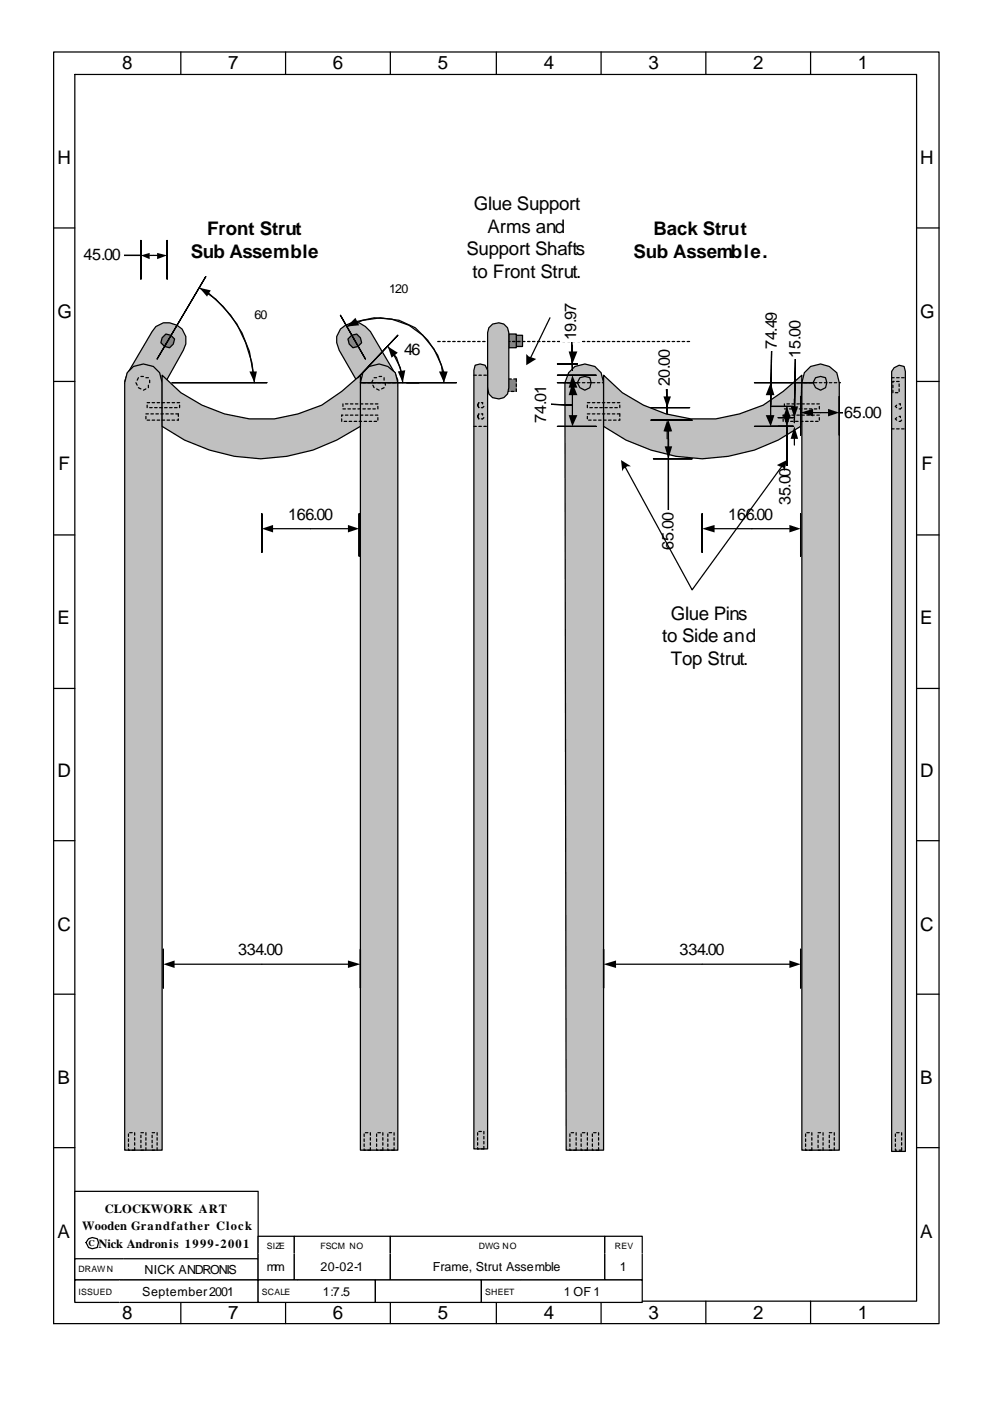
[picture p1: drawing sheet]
<svg xmlns="http://www.w3.org/2000/svg" width="210mm" height="297mm" viewBox="0 0 210 297" stroke-linecap="round" stroke-linejoin="round" font-family="sans-serif">
<g fill="#808080" stroke="#000" stroke-width=".26">
<path d="M109.5 71.1h1.4v2.4h-1.4z" fill-rule="evenodd"/>
<path d="M105.8 71.1h2.4v2.4h-2.4z" fill-rule="evenodd"/>
<path d="M107.9 70.8h1.6v2.9h-1.6z" fill-rule="evenodd"/>
</g>
<path d="M194.5 243.3h4.7z" fill="#fff"/>
<g fill="none" stroke="#000" stroke-width=".26">
<path d="M15.9 15.8h178.6v260.1h-178.6zM38.4 11v4.8M60.6 11v4.8M82.8 11v4.8M105.3 11v4.8M127.5 11v4.8M149.8 11v4.8M172 11v4.8M11.4 48.3h4.5M194.5 48.3h4.7M11.4 80.9h4.5M194.5 80.9h4.7"/>
<path d="M11.4 113.4h4.5M194.5 113.4h4.7M11.4 146h4.5M194.5 146h4.7M11.4 178.2h4.5M194.5 178.2h4.7M11.4 210.8h4.5M194.5 210.8h4.7M11.4 243.3h4.5M194.5 243.3h4.7M38.4 275.9v4.7M60.6 275.9v4.7"/>
<path d="M82.8 275.9v4.7M105.3 275.9v4.7M127.5 275.9v4.7M149.8 275.9v4.7M172 275.9v4.7"/>
</g>
<path d="M101.9 80.3h7.6v2.7h-7.6z" fill-rule="evenodd" fill="#808080"/>
<g fill="none" stroke="#000" stroke-width=".26">
<path d="M101.9 81.1v.6M101.9 82.2v.5M102.1 80.3h-.2v.3M102.1 83h.6M102.7 80.3h.5M103.2 83h.5M103.7 80.3h.5M104.2 83h.6M104.8 80.3h.5M105.3 83h.5M105.8 80.3h.6M106.4 83h.5"/>
<path d="M106.9 80.3h.5M107.4 83h.5M107.9 80.3h.6M108.5 83h.5M109 80.3h.5v.6M109.5 81.4v.5M109.5 82.5v.5"/>
</g>
<g fill="#c0c0c0" stroke="#000" stroke-width=".26">
<path d="M33.1 69.2a4 4 0 0 1 4.4-.3 4 4 0 0 1 1.9 4l-.5 1.4-5 9-1.1 1-1.3 .8h-1.6l-1.6-.5-1-.8-.8-2.9 .5-1.6 5.3-9z" fill-rule="evenodd"/>
<path d="M29.1 80.6l.8-.8 1.3 .3 .5 .8v1l-1 .8-1.1-.2-.5-.8z" fill-rule="evenodd"/>
</g>
<path d="M34.4 71.6l.8-.8 1 .3 .8 .8-.2 1-.8 .8-1.1-.2-.8-.8z" fill-rule="evenodd" fill="#808080" stroke="#000" stroke-width=".26"/>
<path d="M27 79a4 4 0 0 1 4.5-1.7 4 4 0 0 1 2.9 3.8v162.8h-7.9v-162.8z" fill-rule="evenodd" fill="#c0c0c0" stroke="#000" stroke-width=".26"/>
<path d="M29.9 79.8h.5M28.8 81.1l.3 .6M29.4 80.1l-.3 .5M29.4 82.2l.5 .3M31 80.1h.5M31 82.5l-.6 .2M31.5 81.7v.5M31.7 80.6v.5" fill="none" stroke="#000" stroke-width=".26"/>
<path d="M72.2 69.8l1.1-.8 1.3-.6h1.6l1.3 .8 1.1 1.1 5.3 9 .5 1.3-.3 1.6-.5 1.6-1.1 .8a3.7 3.7 0 0 1-5.5-1.6l-5-8.7-.6-1.6v-1.4z" fill-rule="evenodd" fill="#c0c0c0" stroke="#000" stroke-width=".26"/>
<path d="M79.6 80.1l1.1-.3 1.1 .8v1.1l-.6 .8h-1l-1.1-.6v-1z" fill-rule="evenodd" fill="#fff" stroke="#000" stroke-width=".26"/>
<path d="M73.8 71.9l.8-.8 1.1-.3 .8 .8 .2 1.1-.8 .8-1 .2-.8-.8z" fill-rule="evenodd" fill="#808080" stroke="#000" stroke-width=".26"/>
<path d="M77 79a4 4 0 0 1 4.5-1.7 4 4 0 0 1 2.9 3.8v162.8h-7.9v-162.8z" fill-rule="evenodd" fill="#c0c0c0" stroke="#000" stroke-width=".26"/>
<g fill="none" stroke="#000" stroke-width=".26">
<path d="M80.4 79.8h.6M75.9 81.1h.6M77 81.1h.5M78.1 81.1h.5M79.1 80.6l-.3 .5M79.1 81.7l.3 .5M79.1 81.1h.5M79.4 80.1h.5M79.9 82.5l.5 .2M80.2 81.1h.5M81.2 81.1h.6v.6M81.5 80.1v.5"/>
<path d="M81.5 82.2l-.5 .3M82.3 81.1h.5M83.3 81.1h.6M84.4 81.1h.3"/>
</g>
<path d="M34.4 79.6a28.7 28.7 0 0 0 33.9 6.3l4.2-2.9 4-3.4v10.8a37.8 37.8 0 0 1-21.2 6.9 37.9 37.9 0 0 1-20.9-6.9z" fill-rule="evenodd" fill="#c0c0c0" stroke="#000" stroke-width=".26"/>
<g fill="none" stroke="#000" stroke-width=".26">
<path d="M92.9 72.4h.5M93.9 72.4h.6M95 72.4h.5M96 72.4h.6M97.1 72.4h.5M98.2 72.4h.5M99.2 72.4h.5M100.3 72.4h.5M101.3 72.4h.6M102.4 72.4h.5M103.5 72.4h.5M104.5 72.4h.5"/>
<path d="M105.6 72.4h.5M106.6 72.4h.6M107.7 72.4h.5M108.7 72.4h.6M109.8 72.4h.5M110.9 72.4h.5M111.9 72.4h.5M113 72.4h.5M114 72.4h.6M115.1 72.4h.5M116.2 72.4h.5M117.2 72.4h.5"/>
<path d="M118.3 72.4h.5M119.3 72.4h.6M120.4 72.4h.5M121.4 72.4h.6M122.5 72.4h.5M123.6 72.4h.5M124.6 72.4h.5M125.7 72.4h.5M126.7 72.4h.6M127.8 72.4h.5M128.9 72.4h.5M129.9 72.4h.5"/>
<path d="M131 72.4h.5M132 72.4h.6M133.1 72.4h.5M134.1 72.4h.6M135.2 72.4h.5M136.3 72.4h.5M137.3 72.4h.5M138.4 72.4h.5M139.4 72.4h.6M140.5 72.4h.5M141.6 72.4h.5M142.6 72.4h.5"/>
<path d="M143.7 72.4h.5M144.7 72.4h.6M145.8 72.4h.5"/>
</g>
<path d="M55.6 108.9v8.2zM76.2 108.9v9z" fill-rule="evenodd" fill="#fff"/>
<path d="M55.6 108.9v8.2v-8.2M57.7 112.1h16.1M76.2 108.9v9v-9" fill="none" stroke="#000" stroke-width=".26"/>
<path d="M55.6 112.1l2.3-.8v1.6zM73.8 111.3l2.4 .8-2.4 .8z" fill="#000"/>
<g fill="#fff">
<path d="M60.6 107.1h10.3v4.5h-10.3z" fill-rule="evenodd"/>
<path d="M29.9 51v8.2zM35.5 51v8.2zM21.7 54.2h8.2z" fill-rule="evenodd"/>
</g>
<path d="M29.9 51v8.2v-8.2M29.9 54.2h-8.2h8.2M31.7 54.2h1.9M35.5 51v8.2v-8.2" fill="none" stroke="#000" stroke-width=".26"/>
<path d="M29.9 54.2l1.8-.6v1.3zM33.3 53.6l2.2 .6-2.2 .7z" fill="#000"/>
<g fill="#fff">
<path d="M17.5 52h8.7v4.5h-8.7z" fill-rule="evenodd"/>
<path d="M34.7 201.3v8.2zM76.5 201.3v8.2z" fill-rule="evenodd"/>
</g>
<path d="M34.7 201.3v8.2v-8.2M36.8 204.4h37.3M76.5 201.3v8.2v-8.2" fill="none" stroke="#000" stroke-width=".26"/>
<path d="M34.7 204.4l2.3-.8v1.6zM73.8 203.6l2.7 .8-2.7 .8z" fill="#000"/>
<path d="M50.3 199.4h10.3v4.5h-10.3z" fill-rule="evenodd" fill="#fff"/>
<g fill="none" stroke="#000" stroke-width=".26">
<path d="M31 87.8h.5M31 88.3v.5M31.2 89.1h.5M31.2 85.4h.5M31.2 85.9v.5M31.7 86.4h.6M32 87.8h.5M32.3 89.1h.5M32.3 85.4h.5M32.8 86.4h.5M33.1 87.8h.5M33.3 89.1h.6"/>
<path d="M33.3 85.4h.6M33.9 86.4h.5M34.1 87.8h.6M34.4 89.1h.5M34.4 85.4h.5M34.9 86.4h.6M35.2 87.8h.5M35.5 89.1h.5M35.5 85.4h.5M36 86.4h.5M36.2 87.8h.6M36.5 89.1h.5"/>
<path d="M36.5 85.4h.5M37 86.4h.6M37.3 87.8h.5v.5M37.6 85.4h.5M37.8 88.8v.3h-.2M38.1 85.9v.5M72.5 88.8v.5M72.8 88h-.3v.3M72.8 85.6v.6M72.8 86.7h.5M73 89.3h.6M73.3 88h.5"/>
<path d="M73.3 85.6h.5M73.8 86.7h.5M74.1 89.3h.5M74.3 88h.6M74.3 85.6h.6M74.9 86.7h.5M75.1 89.3h.6M75.4 88h.5M75.4 85.6h.5M75.9 86.7h.6M76.2 89.3h.5M76.5 88h.5"/>
<path d="M76.5 85.6h.5M77 86.7h.5M77.3 89.3h.5M77.5 88h.6M77.5 85.6h.6M78.1 86.7h.5M78.3 89.3h.5M78.6 88h.5M78.6 85.6h.5M79.1 86.7h.5M79.4 89.3h.5M79.6 88h.6"/>
<path d="M79.6 85.6h.6M80.2 86.2v.5M80.2 88.5v.6"/>
</g>
<path d="M76.5 81.1h12.4zM84.4 71.1l-8.5 9z" fill-rule="evenodd" fill="#fff"/>
<path d="M82.3 73.5l1.8 2.3 1.1 3.2M83.6 75.3l1.3 2.7 .6 3.1M75.9 80.1l8.5-9-8.5 9M88.9 81.1h-12.4h12.4" fill="none" stroke="#000" stroke-width=".26"/>
<path d="M82.3 73.5l2.1 1.3-1.3 1zM84.4 78.8l1.6-.3-.5 2.6z" fill="#000"/>
<path d="M85.2 71.9h4.2v4.5h-4.2z" fill-rule="evenodd" fill="#fff"/>
<g fill="#c0c0c0" stroke="#000" stroke-width=".26">
<path d="M103.7 69.5a2.3 2.3 0 0 1 2.5-1 2.3 2.3 0 0 1 1.7 2.1v11.6l-.2 1.3a2.3 2.3 0 0 1-2.6 1 2.3 2.3 0 0 1-1.6-2.3v-11.6z" fill-rule="evenodd"/>
<path d="M100.8 77.4l1.1-.2 1 .2 .6 1.1v165.1h-3v-165.1z" fill-rule="evenodd"/>
</g>
<g fill="none" stroke="#000" stroke-width=".26">
<path d="M11.4 11h187.8v269.6h-187.8zM100.5 79.6h.6M101.6 79.6h.5M102.7 79.6h.5M100.5 90.4h.6M101.6 87.8l-.3 .5 .3 .5M101.6 85.4l-.3 .5 .3 .5M101.6 90.4h.5M102.1 87.8h.3v.2M102.1 85.4h.3v.2M102.7 88.5l-.3 .3h-.3M102.7 86.2l-.3 .2h-.3"/>
<path d="M102.7 90.4h.5M101.6 239.9h.5M102.7 239.9v.5M27.3 243.6v.3h.2M27.3 240.4v.5M27.3 241.5v.5M27.3 242.5v.6M27.5 240.2h.5M28.6 243.3v.6h-.6M28.6 240.2v.5M28.6 241.2v.5M28.6 242.3v.5"/>
<path d="M29.9 240.2h.5M29.9 243.9h.5M29.9 240.7v.5M29.9 241.7v.6M29.9 242.8v.5M31 240.2v.5M31 241.2v.5M31 242.3v.5M31 243.3v.6M32.3 240.2h.5M32.3 243.9h.5M32.3 240.7v.5"/>
<path d="M32.3 241.7v.6M32.3 242.8v.5M33.3 240.2v.5M33.3 241.2v.5M33.3 242.3v.5M33.3 243.3v.6M77.3 240.4v.5M77.3 241.5v.5M77.3 242.5v.6M77.3 243.6v.3h.2M77.5 240.2h.6M78.6 240.2v.5"/>
<path d="M78.6 241.2v.5M78.6 242.3v.5M78.6 243.3v.6h-.5M79.9 243.6v.3h.3M79.9 240.4v.5M79.9 241.5v.5M79.9 242.5v.6M80.2 240.2h.5M81.2 243.3v.6h-.5M81.2 240.2v.5M81.2 241.2v.5M81.2 242.3v.5"/>
<path d="M82.3 243.6v.3h.2M82.3 240.4v.5M82.3 241.5v.5M82.3 242.5v.6M82.5 240.2h.6M83.6 243.3v.6h-.5M83.6 240.2v.5M83.6 241.2v.5M83.6 242.3v.5M101.3 240.2v.5M101.3 241.2v.5M101.3 242.3v.5"/>
<path d="M101.3 243.3v.3h.3M102.7 240.9v.6M102.7 242v.5M102.7 243.1v.5h-.6"/>
</g>
<path d="M120.6 79a4 4 0 0 1 4.5-1.7 4 4 0 0 1 3 3.8v162.8h-8l-.2-162.8z" fill-rule="evenodd" fill="#c0c0c0" stroke="#000" stroke-width=".26"/>
<path d="M119.6 81.1h.3M120.4 81.1h.5M121.4 81.1h.6M122.5 81.1h.5M123 80.1l1.1-.3 1 .3 .3 1-.3 1.1-1 .5-1.1-.5-.5-1.1zM123.6 81.1h.5M124.6 81.1h.5M125.7 81.1h.5M126.7 81.1h.6M127.8 81.1h.5" fill="none" stroke="#000" stroke-width=".26"/>
<path d="M170.7 79a4 4 0 0 1 4.4-1.7 4 4 0 0 1 3 3.8v162.8h-8v-162.8z" fill-rule="evenodd" fill="#c0c0c0" stroke="#000" stroke-width=".26"/>
<path d="M169.6 81.1h.5M170.7 81.1h.5M171.7 81.1h.5M172.8 81.1h.5M173 80.1l1.1-.3 1.1 .3 .2 1-.2 1.1-1.1 .5-1.1-.5-.5-1.1zM173.8 81.1h.6M174.9 81.1h.5M175.9 81.1h.6M177 81.1h.5M178.1 81.1h.2" fill="none" stroke="#000" stroke-width=".26"/>
<path d="M128.1 79.6a28.7 28.7 0 0 0 33.8 6.3l4.3-2.9 3.9-3.4-.2 10.8a35.3 35.3 0 0 1-26.5 6.3l-5.3-1.3-5.3-2.1-4.7-2.9z" fill-rule="evenodd" fill="#c0c0c0" stroke="#000" stroke-width=".26"/>
<path d="M138.1 89.1h8.2zM138.1 86.4h8.2zM141.3 78l.3 9.8z" fill-rule="evenodd" fill="#fff"/>
<path d="M138.1 89.1h8.2h-8.2M138.1 86.4h8.2h-8.2M141.6 87.8l-.3-9.8 .3 9.8M141.6 82.5v1.8M141.6 91.2v1.8" fill="none" stroke="#000" stroke-width=".26"/>
<path d="M141.6 89.1l.7 2.4h-1.5zM140.8 84h1.5l-.7 2.4z" fill="#000"/>
<g fill="#fff">
<path d="M138.9 73.7h4.5v8.8h-4.5z" fill-rule="evenodd"/>
<path d="M138.6 97.3h8.2zM138.6 89.1h8.2zM141.8 93v19.6z" fill-rule="evenodd"/>
</g>
<path d="M138.6 97.3h8.2h-8.2M138.6 89.1h8.2h-8.2M141.8 93v19.6v-19.6M141.8 91.2v3.7" fill="none" stroke="#000" stroke-width=".26"/>
<path d="M141.8 89.1l.8 2.4h-1.6zM141 94.6h1.6l-.8 2.7z" fill="#000"/>
<g fill="#fff">
<path d="M139.4 108.1h4.5v8.8h-4.5z" fill-rule="evenodd"/>
<path d="M169.9 84v8.3zM178.1 84v8.3zM178.1 87.5h5z" fill-rule="evenodd"/>
</g>
<path d="M169.9 84v8.3v-8.3M172.2 87.5h3.7M178.1 84v8.3v-8.3M178.1 87.5h5h-5" fill="none" stroke="#000" stroke-width=".26"/>
<path d="M169.9 87.5l2.6-.8v1.6zM175.7 86.7l2.4 .8-2.4 .8z" fill="#000"/>
<g fill="#fff">
<path d="M178.9 85.1h8.4v4.5h-8.4z" fill-rule="evenodd"/>
<path d="M149 108.9v8.2zM169.9 108.9v9z" fill-rule="evenodd"/>
</g>
<path d="M149 108.9v8.2v-8.2M151.3 112.1h16.2M169.9 108.9v9v-9" fill="none" stroke="#000" stroke-width=".26"/>
<path d="M149 112.1l2.6-.8v1.6zM167.5 111.3l2.4 .8-2.4 .8z" fill="#000"/>
<g fill="#fff">
<path d="M154.3 107.1h10.3v4.5h-10.3z" fill-rule="evenodd"/>
<path d="M128.1 201.3v8.2zM169.9 201.3v8.2z" fill-rule="evenodd"/>
</g>
<path d="M128.1 201.3v8.2v-8.2M130.4 204.4h37.3M169.9 201.3v8.2v-8.2" fill="none" stroke="#000" stroke-width=".26"/>
<path d="M128.1 204.4l2.6-.8v1.6zM167.5 203.6l2.4 .8-2.4 .8z" fill="#000"/>
<g fill="#fff">
<path d="M143.9 199.4h10.4v4.5h-10.4z" fill-rule="evenodd"/>
<path d="M118.3 90.4h8.2zM118.3 81.1h4.2zM114.8 85.6l6.6 .3z" fill-rule="evenodd"/>
</g>
<path d="M118.3 90.4h8.2h-8.2M118.3 81.1h4.2h-4.2M121.4 85.9l-6.6-.3 6.6 .3M121.4 83.5v4.8" fill="none" stroke="#000" stroke-width=".26"/>
<path d="M121.4 81.1l1.1 2.7h-1.9zM120.6 88h1.9l-1.1 2.4z" fill="#000"/>
<g fill="#fff">
<path d="M112.7 81.4h4.2v8.5h-4.2z" fill-rule="evenodd"/>
<path d="M118.3 79.6h8.2zM118.3 77.2h4.2zM121.2 68.2l.2 10.3z" fill-rule="evenodd"/>
</g>
<path d="M118.3 79.6h8.2h-8.2M118.3 77.2h4.2h-4.2M121.4 78.5l-.2-10.3 .2 10.3M121.4 73.2v1.6M121.4 81.9v1.6" fill="none" stroke="#000" stroke-width=".26"/>
<path d="M120.6 74.5h1.9l-1.1 2.7zM121.4 79.6l1.1 2.6h-1.9z" fill="#000"/>
<path d="M118.8 63.7h4.5v8.7h-4.5z" fill-rule="evenodd" fill="#fff"/>
<g fill="none" stroke="#000" stroke-width=".26">
<path d="M124.6 87.8h.5M124.6 85.9v.5M124.6 88.3v.5M124.6 85.4h.5M124.9 89.1h.5M125.1 86.4h.6M125.7 87.8h.5M125.7 85.4h.5M125.9 89.1h.6M126.2 86.4h.5M126.7 87.8h.6M126.7 85.4h.6"/>
<path d="M127 89.1h.5M127.3 86.4h.5M127.8 87.8h.5M127.8 85.4h.5M128.1 89.1h.5M128.3 86.4h.6M128.9 87.8h.5M128.9 85.4h.5M129.1 89.1h.5M129.4 86.4h.5M129.9 87.8h.5M129.9 85.4h.5"/>
<path d="M130.2 89.1h.5M130.4 86.4h.6M131 87.8h.5v.5M131 85.4h.5M131.5 88.8v.3h-.3M131.5 85.9v.5M166.2 88.8v.5M166.4 88h-.2v.3M166.4 85.6v.6M166.4 86.7h.6M166.7 89.3h.5M167 88h.5"/>
<path d="M167 85.6h.5M167.5 86.7h.5M167.7 89.3h.6M168 88h.5M168 85.6h.5M168.5 86.7h.6M168.8 89.3h.5M169.1 88h.5M169.1 85.6h.5M169.6 86.7h.5M169.9 89.3h.5M170.1 88h.6"/>
<path d="M170.1 85.6h.6M170.7 86.7h.5M170.9 89.3h.5M171.2 88h.5M171.2 85.6h.5M171.7 86.7h.5M172 89.3h.5M172.2 88h.6M172.2 85.6h.6M172.8 86.7h.5M173 89.3h.6M173.3 88h.5"/>
<path d="M173.3 85.6h.5M173.8 86.2v.5M173.8 88.5v.6"/>
</g>
<path d="M160.1 90.4h8.2zM160.1 81.1h12.4zM163.8 70l-.3 15.9z" fill-rule="evenodd" fill="#fff"/>
<path d="M160.1 90.4h8.2h-8.2M160.1 81.1h12.4h-12.4M163.5 85.9l.3-15.9-.3 15.9M163.5 83.5v4.8" fill="none" stroke="#000" stroke-width=".26"/>
<path d="M163.5 81.1l.8 2.7h-1.8zM162.5 88h1.8l-.8 2.4z" fill="#000"/>
<g fill="#fff">
<path d="M161.4 65.5h4.5v8.8h-4.5z" fill-rule="evenodd"/>
<path d="M165.1 90.4h3.2zM165.1 88.5h3.2zM168.8 71.9l-.3 17.7z" fill-rule="evenodd"/>
</g>
<path d="M165.1 90.4h3.2h-3.2M165.1 88.5h3.2h-3.2M168.5 89.6l.3-17.7-.3 17.7M168.5 84.6v1.8M168.5 92.8v1.6" fill="none" stroke="#000" stroke-width=".26"/>
<path d="M168.5 90.4l.8 2.6h-1.6zM167.7 86.2h1.6l-.8 2.3z" fill="#000"/>
<g fill="#fff">
<path d="M166.4 67.4h4.5v8.7h-4.5z" fill-rule="evenodd"/>
<path d="M163.5 90.4h4.8zM163.5 86.2h4.8zM167 90.4v12.7z" fill-rule="evenodd"/>
</g>
<path d="M163.5 90.4h4.8h-4.8M163.5 86.2h4.8h-4.8M167 90.4v12.7v-12.7M167 86.2v4.2" fill="none" stroke="#000" stroke-width=".26"/>
<path d="M167 86.2l.7 2.3h-1.5zM166.2 88h1.5l-.7 2.4z" fill="#000"/>
<path d="M164.6 98.9h4.5v8.4h-4.5z" fill-rule="evenodd" fill="#fff"/>
<g fill="none" stroke="#000" stroke-width=".26">
<path d="M116.7 67.4l-4.3 8.7M132.6 98.9l14.2 26.2 19.1-26.2M120.9 243.6v.3h.3M120.9 240.4v.5M120.9 241.5v.5M120.9 242.5v.6M121.2 240.2h.5M122.2 243.3v.6h-.5M122.2 240.2v.5M122.2 241.2v.5M122.2 242.3v.5M123.3 243.6v.3h.3"/>
<path d="M123.3 240.4v.5M123.3 241.5v.5M123.3 242.5v.6M123.6 240.2h.5M124.6 243.3v.6h-.5M124.6 240.2v.5M124.6 241.2v.5M124.6 242.3v.5M125.7 243.6v.3h.2M125.7 240.4v.5M125.7 241.5v.5M125.7 242.5v.6"/>
<path d="M125.9 240.2h.6M127 243.3v.6h-.5M127 240.2v.5M127 241.2v.5M127 242.3v.5M170.9 240.4v.5M170.9 241.5v.5M170.9 242.5v.6M170.9 243.6v.3h.3M171.2 240.2h.5M172.2 240.2v.5M172.2 241.2v.5"/>
<path d="M172.2 242.3v.5M172.2 243.3v.6h-.5M173.6 240.2h.5M173.6 243.9h.5M173.6 240.7v.5M173.6 241.7v.6M173.6 242.8v.5M174.6 240.2v.5M174.6 241.2v.5M174.6 242.3v.5M174.6 243.3v.6M175.9 240.2h.6"/>
<path d="M175.9 243.9h.6M175.9 240.7v.5M175.9 241.7v.6M175.9 242.8v.5M177 240.2v.5M177 241.2v.5M177 242.3v.5M177 243.3v.6"/>
</g>
<g fill="#000">
<path d="M111.7 75.1l.5 .5 1.6 .5-2.1 1.3z" fill-rule="evenodd"/>
<path d="M131.8 97.5l2.1 1.4h-.8l-.8 .5-.3 .5z" fill-rule="evenodd"/>
<path d="M164.8 98.6l2.2-1.1-.6 2.4-.2-.8z" fill-rule="evenodd"/>
</g>
<path d="M189.7 78l1.1-.6 1 .3 .3 1.1v165.3h-2.9v-165.3z" fill-rule="evenodd" fill="#c0c0c0" stroke="#000" stroke-width=".26"/>
<g fill="none" stroke="#000" stroke-width=".26">
<path d="M189.2 90.9h.5M189.2 80.1h.5M189.4 81.7v.5M189.4 82.7v.6M189.7 80.9h-.3v.2M190 83.3h.5M190.2 88.5l-.2 .3 .2 .3M190.2 85.9l-.2 .3 .2 .2M190.2 90.9h.6M190.2 80.1h.6M190.2 80.9h.6M190.8 88.3h.2v.2"/>
<path d="M190.8 85.6h.2v.3M190.8 81.4v.5M190.8 82.5v.5M191.3 89.1l-.3 .2h-.2M191.3 86.4l-.3 .3h-.2M191.3 90.9h.5M191.3 80.1h.5M190 240.4v.5M190 241.5v.5M190 242.5v.6M190 243.6v.3h.2M190.2 240.2h.6"/>
<path d="M191.3 240.2v.5M191.3 241.2v.5M191.3 242.3v.5M191.3 243.3v.6h-.5"/>
</g>
<path d="M36.5 81.1h20.1zM43.7 58.6l-10.4 17.5z" fill-rule="evenodd" fill="#fff"/>
<path d="M33.3 76.1l10.4-17.5-10.4 17.5M42.3 61a23.2 23.2 0 0 1 11.4 18M44.2 62.1l3.2 2.9 2.9 3.7 1.8 4 1.3 4.2 .6 4.2M56.6 81.1h-20.1h20.1" fill="none" stroke="#000" stroke-width=".26"/>
<path d="M42.3 61l2.4 .6-.8 1.3zM52.9 78.8h1.6l-.5 2.3z" fill="#000"/>
<g fill="#fff">
<path d="M53.4 65h3.7v3.7h-3.7z" fill-rule="evenodd"/>
<path d="M86.3 81.1h10.5zM72.2 66.9l5.3 9.2z" fill-rule="evenodd"/>
</g>
<path d="M73.6 69.2a14.3 14.3 0 0 1 14.5 .3l2.7 2.6 2.1 3.2 1.3 3.7M75.7 68.2a13.9 13.9 0 0 1 18.5 12.9M77.5 76.1l-5.3-9.2 5.3 9.2M96.8 81.1h-10.5h10.5" fill="none" stroke="#000" stroke-width=".26"/>
<path d="M73.6 69.2l1.8-1.8 .8 1.6zM93.1 78.8h1.9l-.8 2.3z" fill="#000"/>
<g fill="#fff">
<path d="M82.3 59.2h5v3.7h-5z" fill-rule="evenodd"/>
<path d="M54.8 262.1h7.6v3.7h-7.6z" fill-rule="evenodd"/>
</g>
<path d="M15.9 252.6h38.9v14.3h-38.9z" fill-rule="evenodd" fill="#fff" stroke="#000" stroke-width=".26"/>
<path d="M54.8 265.8v-3.7h7.6v3.7" fill="none" stroke="#000" stroke-width=".26"/>
<path d="M62.4 262.1h20.4v3.7h-20.4z" fill-rule="evenodd" fill="#fff"/>
<path d="M62.4 265.8v-3.7h20.4v3.7" fill="none" stroke="#000" stroke-width=".26"/>
<path d="M82.8 262.1h45.5v3.7h-45.5z" fill-rule="evenodd" fill="#fff"/>
<path d="M82.8 265.8v-3.7h45.5v3.7" fill="none" stroke="#000" stroke-width=".26"/>
<path d="M128.3 262.1h8v3.7h-8z" fill-rule="evenodd" fill="#fff"/>
<path d="M128.3 265.8v-3.7h8v3.7" fill="none" stroke="#000" stroke-width=".26"/>
<path d="M15.9 266.9h10.3v4.5h-10.3z" fill-rule="evenodd" fill="#fff"/>
<path d="M26.2 266.9h-10.3v4.5h10.3" fill="none" stroke="#000" stroke-width=".26"/>
<path d="M26.2 266.9h28.6v4.5h-28.6z" fill-rule="evenodd" fill="#fff"/>
<path d="M26.2 266.9h28.6v4.5h-28.6" fill="none" stroke="#000" stroke-width=".26"/>
<path d="M54.8 265.8h7.6v5.6h-7.6z" fill-rule="evenodd" fill="#fff"/>
<path d="M54.8 265.8v5.6h7.6v-5.6" fill="none" stroke="#000" stroke-width=".26"/>
<path d="M62.4 265.8h20.4v5.6h-20.4z" fill-rule="evenodd" fill="#fff"/>
<path d="M62.4 265.8v5.6h20.4v-5.6" fill="none" stroke="#000" stroke-width=".26"/>
<path d="M82.8 265.8h45.5v5.6h-45.5z" fill-rule="evenodd" fill="#fff"/>
<path d="M82.8 265.8v5.6h45.5v-5.6" fill="none" stroke="#000" stroke-width=".26"/>
<path d="M128.3 265.8h8v5.6h-8z" fill-rule="evenodd" fill="#fff"/>
<path d="M128.3 265.8v5.6h8v-5.6" fill="none" stroke="#000" stroke-width=".26"/>
<path d="M15.9 271.4h9.5v4.7h-9.5z" fill-rule="evenodd" fill="#fff"/>
<path d="M25.4 271.4h-9.5v4.7h9.5" fill="none" stroke="#000" stroke-width=".26"/>
<path d="M25.4 271.4h29.4v4.7h-29.4z" fill-rule="evenodd" fill="#fff"/>
<path d="M25.4 271.4h29.4v4.7h-29.4" fill="none" stroke="#000" stroke-width=".26"/>
<path d="M54.8 271.4h8.4v4.7h-8.4z" fill-rule="evenodd" fill="#fff"/>
<path d="M63.2 271.4h-8.4v4.7h8.4" fill="none" stroke="#000" stroke-width=".26"/>
<path d="M63.2 271.4h16.4v4.7h-16.4z" fill-rule="evenodd" fill="#fff"/>
<path d="M63.2 271.4h16.4v4.7h-16.4" fill="none" stroke="#000" stroke-width=".26"/>
<path d="M79.6 271.4h22.5v4.7h-22.5z" fill-rule="evenodd" fill="#fff" stroke="#000" stroke-width=".26"/>
<path d="M102.1 271.4h8.5v4.7h-8.5z" fill-rule="evenodd" fill="#fff"/>
<path d="M110.6 271.4h-8.5v4.7h8.5" fill="none" stroke="#000" stroke-width=".26"/>
<path d="M110.6 271.4h25.7v4.7h-25.7z" fill-rule="evenodd" fill="#fff"/>
<path d="M18.8 262.6l.8-.2 1 .2 .3 .8-.3 1.1-1 .3-.8-.3-.5-1.1zM110.6 271.4h25.7v4.7h-25.7" fill="none" stroke="#000" stroke-width=".26"/>
<g font-size="4">
<text x="25.9" y="14.7">8</text>
<text x="48.4" y="14.7">7</text>
<text x="70.6" y="14.7">6</text>
<text x="92.9" y="14.7">5</text>
<text x="115.4" y="14.7">4</text>
<text x="137.6" y="14.7">3</text>
<text x="159.8" y="14.7">2</text>
<text x="182" y="14.7">1</text>
<text x="12.2" y="34.8">H</text>
<text x="195.3" y="34.8">H</text>
<text x="100.5" y="44.6">Glue Support</text>
<text x="43.9" y="49.9">Front Strut</text>
<text x="103.5" y="49.4">Arms and</text>
<text x="138.6" y="49.9">Back Strut</text>
<text x="40.5" y="54.7">Sub Assemble</text>
<text x="99" y="54.2">Support Shafts</text>
<text x="100.3" y="58.9">to Front Strut.</text>
<text x="134.4" y="54.7">Sub Assemble.</text>
<text x="12.2" y="67.4">G</text>
<text x="195.3" y="67.4">G</text>
<text x="12.4" y="99.7">F</text>
<text x="195.5" y="99.7">F</text>
<text x="142.3" y="131.4">Glue Pins</text>
<text x="12.2" y="132.2">E</text>
<text x="140.5" y="136.2">to Side and</text>
<text x="195.3" y="132.2">E</text>
<text x="142.3" y="140.9">Top Strut.</text>
<text x="12.2" y="164.7">D</text>
<text x="195.3" y="164.7">D</text>
<text x="12.2" y="197.3">C</text>
<text x="195.3" y="197.3">C</text>
<text x="12.2" y="229.8">B</text>
<text x="195.3" y="229.8">B</text>
<text x="12.2" y="262.4">A</text>
<text x="195.3" y="262.4">A</text>
<text x="25.9" y="279.6">8</text>
<text x="48.4" y="279.6">7</text>
<text x="70.6" y="279.6">6</text>
<text x="92.9" y="279.6">5</text>
<text x="115.4" y="279.6">4</text>
<text x="137.6" y="279.6">3</text>
<text x="159.8" y="279.6">2</text>
<text x="182" y="279.6">1</text>
</g>
<g font-size="3.4">
<text x="17.7" y="55.2">45.00</text>
<text x="85.7" y="75.3">46</text>
<text x="122.2" y="72.1" transform="rotate(-90 122.2 72.1)">19.97</text>
<text x="164.8" y="74" transform="rotate(-90 164.8 74)">74.49</text>
<text x="169.9" y="75.8" transform="rotate(-90 169.9 75.8)">15.00</text>
<text x="142.1" y="81.9" transform="rotate(-90 142.1 81.9)">20.00</text>
<text x="115.9" y="89.6" transform="rotate(-90 115.9 89.6)">74.01</text>
<text x="179.1" y="88.5">65.00</text>
<text x="167.7" y="107.1" transform="rotate(-90 167.7 107.1)">35.00</text>
<text x="61.1" y="110.2">166.00</text>
<text x="154.5" y="110.2">166.00</text>
<text x="142.9" y="116.6" transform="rotate(-90 142.9 116.6)">65.00</text>
<text x="50.5" y="202.6">334.00</text>
<text x="144.2" y="202.6">334.00</text>
</g>
<g font-size="2.6">
<text x="82.5" y="62.1">120</text>
<text x="54" y="67.6">60</text>
<text x="22.2" y="257.1">CLOCKWORK ART</text>
<text x="17.5" y="260.8">Wooden Grandfather Clock</text>
<text x="20.9" y="264.5">Nick Andronis 1999-2001</text>
<text x="56.6" y="269.5">mm</text>
<text x="68" y="269.5">20-02-1</text>
<text x="91.8" y="269.5">Frame, Strut Assemble</text>
<text x="131.5" y="269.5">1</text>
<text x="30.2" y="274.8">September 2001</text>
<text x="30.7" y="270.1">NICK ANDRONIS</text>
<text x="68.5" y="274.8">1:7.5</text>
<text x="119.6" y="274.8">1 OF 1</text>
</g>
<g font-size="1.9">
<text x="16.7" y="269.8">DRAWN</text>
<text x="18.8" y="264.2">C</text>
<text x="56.6" y="264.8">SIZE</text>
<text x="68" y="264.8">FSCM NO</text>
<text x="101.6" y="264.8">DWG NO</text>
<text x="130.4" y="264.8">REV</text>
<text x="16.7" y="274.5">ISSUED</text>
<text x="55.6" y="274.5">SCALE</text>
<text x="102.9" y="274.5">SHEET</text>
</g>
</svg>
